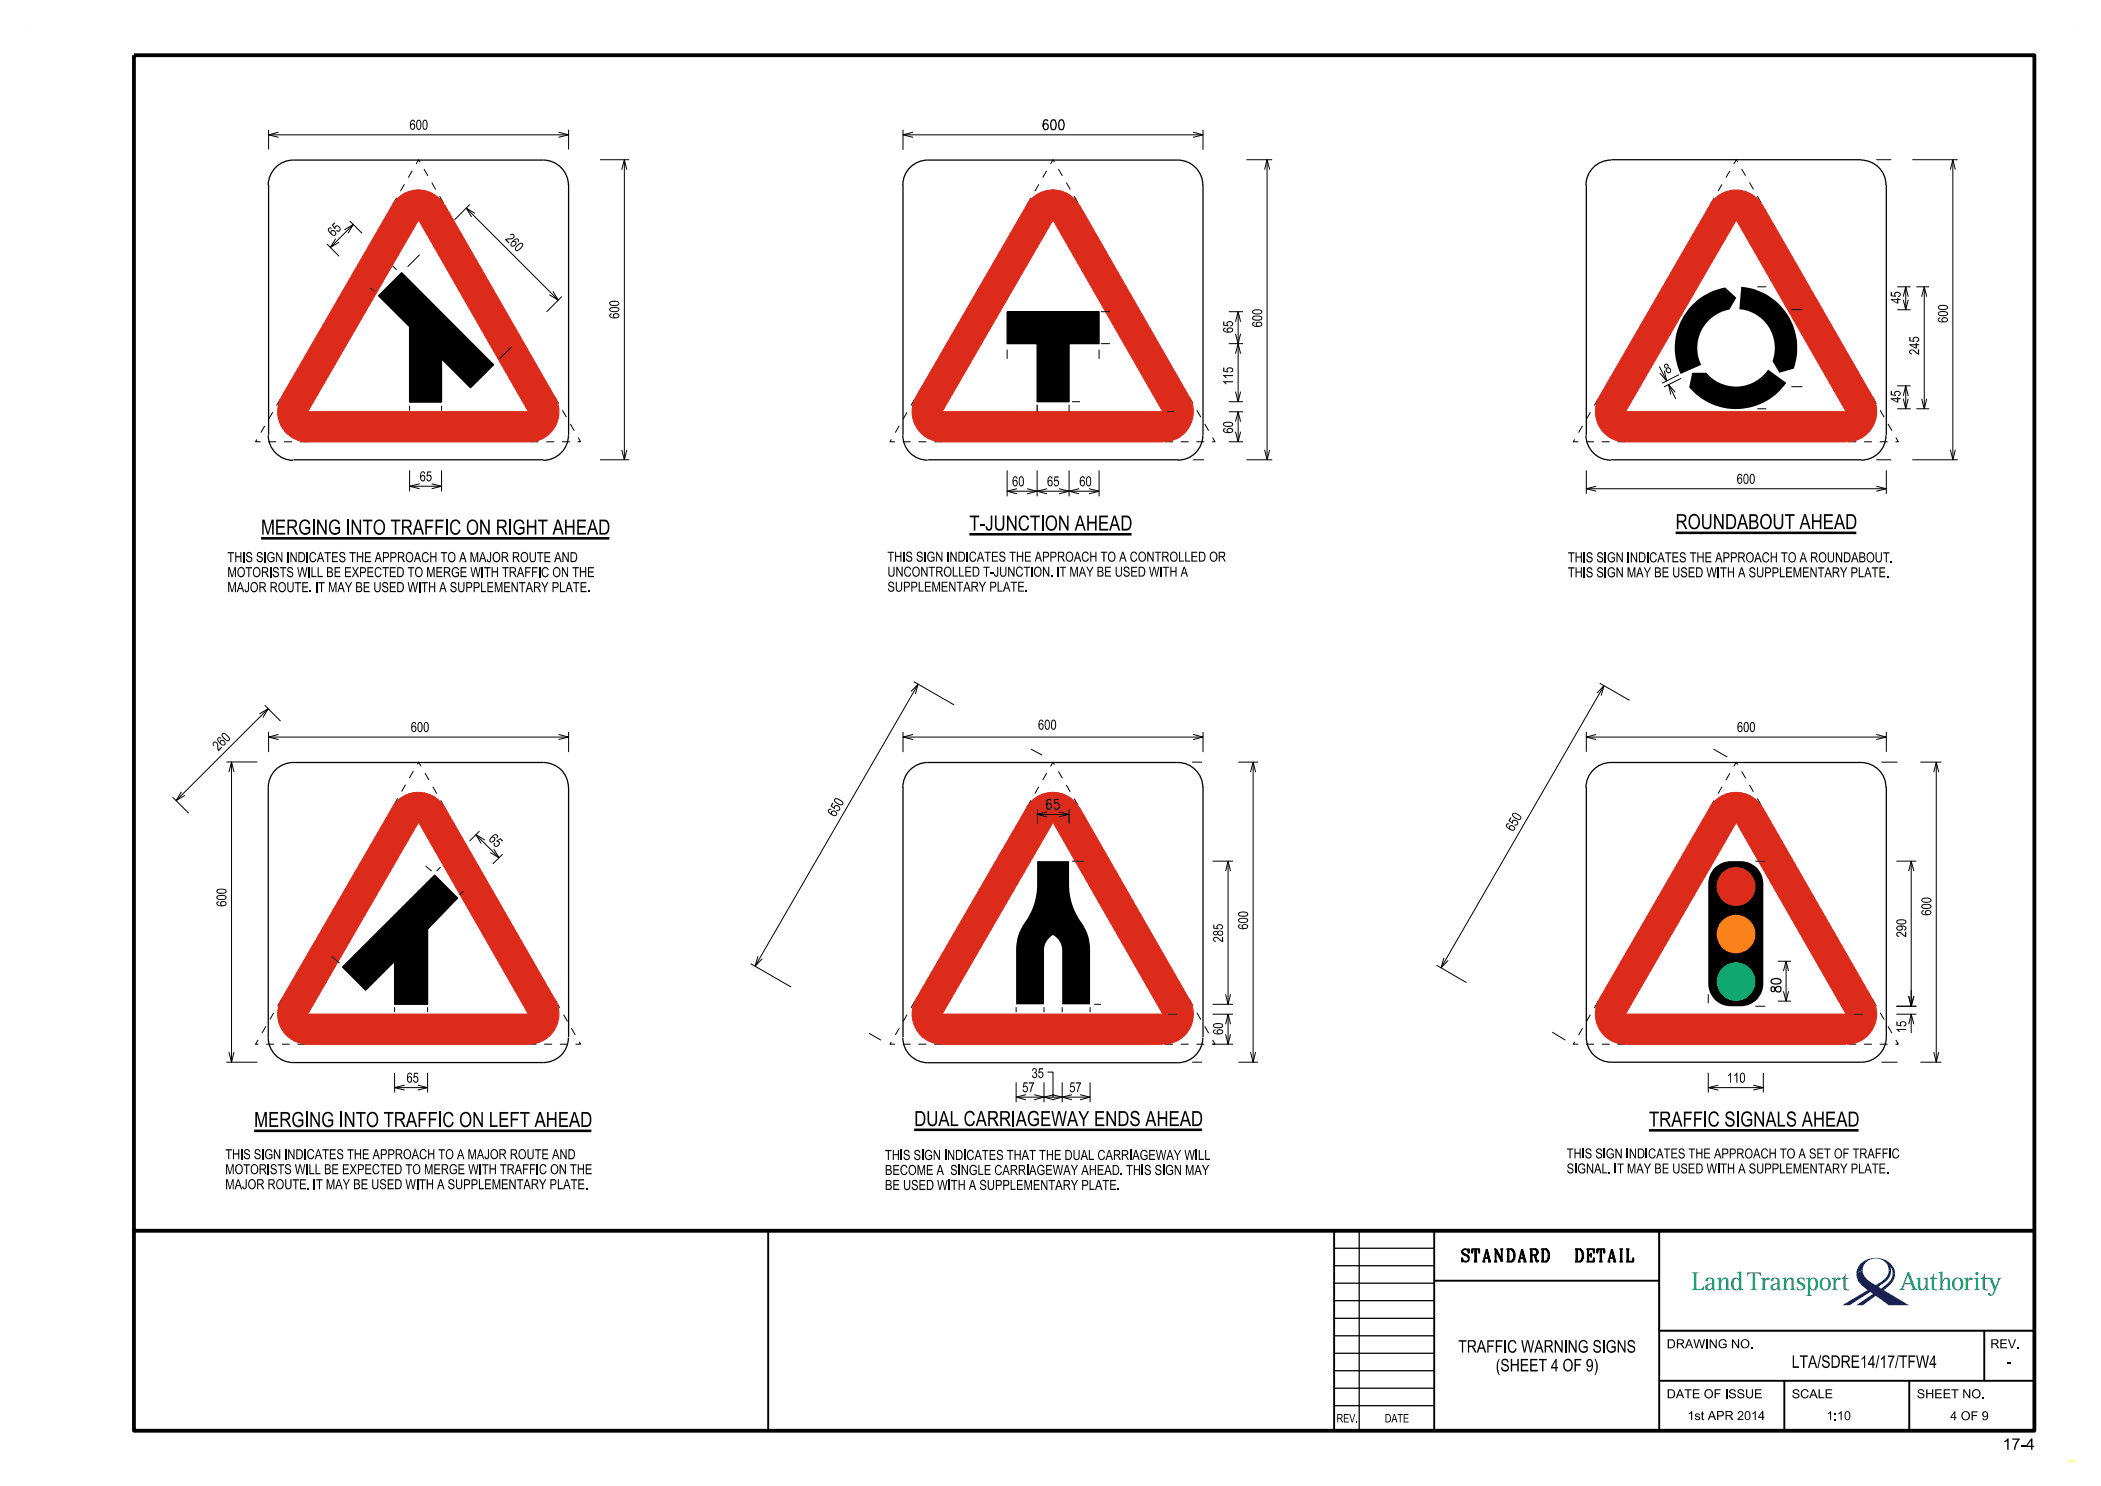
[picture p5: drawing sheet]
<svg xmlns="http://www.w3.org/2000/svg" width="420mm" height="297mm" viewBox="0 0 420 297" stroke-linecap="round" stroke-linejoin="round" font-family="sans-serif">
<g fill="#dc2a1b">
<path d="M342.7 39.9l-.9 1.1-22 38.3a6 6 0 0 0 5.1 9h44.2a6 6 0 0 0 5.2-9l-22.1-38.3a6 6 0 0 0-9.5-1.1zM347.1 43.9l22 38.4h-44.2z" fill-rule="evenodd"/>
<path d="M79.4 39.7l-.9 1.2-22.2 38.4a6 6 0 0 0 5.2 9h44.2a6 6 0 0 0 5.2-9l-22-38.4a6 6 0 0 0-9.5-1.2zM83.7 43.9l22 38.4h-44.2z" fill-rule="evenodd"/>
<path d="M206.3 39.7l-1 1.2-22.2 38.4a6 6 0 0 0 5.2 9h44.2a6 6 0 0 0 5.2-9l-22-38.4a6 6 0 0 0-9.4-1.2zM210.5 43.9l22 38.4h-44.2z" fill-rule="evenodd"/>
<path d="M79.4 160.1l-.9 1.2-22.2 38.4a6 6 0 0 0 5.2 9h44.2a6 6 0 0 0 5.2-9l-22-38.4a6 6 0 0 0-9.5-1.2zM83.7 164.3l22 38.4h-44.2z" fill-rule="evenodd"/>
<path d="M206.3 160.1l-1 1.2-22.2 38.4a6 6 0 0 0 5.2 9h44.2a6 6 0 0 0 5.2-9l-22-38.4a6 6 0 0 0-9.4-1.2zM210.5 164.3l22 38.4h-44.2z" fill-rule="evenodd"/>
<path d="M342.8 160.1l-.9 1.2-22.2 38.4a6 6 0 0 0 5.2 9h44.2a6 6 0 0 0 5.2-9l-22-38.4a6 6 0 0 0-9.5-1.2zM347.1 164.3l22 38.4h-44.2z" fill-rule="evenodd"/>
<circle cx="347" cy="177.2" r="4"/>
</g>
<circle cx="347" cy="196.2" r="4" fill="#00a659"/>
<circle cx="347" cy="186.7" r="4" fill="#ff7e00"/>
<path d="M26.8 11h379.9v275h-379.9zM26.8 246h379.9" fill="none" stroke="#000" stroke-width=".76" stroke-linecap="butt"/>
<path d="M153.6 246v40M266.7 246v40M286.7 256h45M286.7 246v40M331.7 246v40M331.7 266h75M331.7 276h75M356.7 276v10M381.7 276v10M396.7 266v10" fill="none" stroke="#000" stroke-width=".38"/>
<path d="M5 5h.1M414.9 5h.1M5 292h.1M415 292h-1.9" fill="none" stroke="#ff0" stroke-width=".2"/>
<path d="M266.7 260h20M266.7 256.5h20M266.7 253h20M266.7 249.5h20M271.7 246v40M331.7 246h75v20h-75zM266.7 277.5h20M266.7 274h20M266.7 270.5h20M266.7 267h20M266.7 263.5h20M266.7 280.9h20" fill="none" stroke="#000" stroke-width=".25"/>
<g fill="#008c95">
<path d="M338.2 254.3h1.4l-.3 .1-.2 .3v2.8l.1 .1h.9l.2-.1 .2-.4h.1v.7h-2.4l.4-.3v-2.8l-.1-.3z" fill-rule="evenodd"/>
<path d="M341 255.6l-.1 .3 .2 .2 .3-.1 .2-.5h.3l.3 .2 .1 .8-.6 .1a.71 .71 0 0 0-.8 .5 .71 .71 0 0 0 .5 .9 .71 .71 0 0 0 .9-.5l.2 .4 .6-.1-.4-.2-.1-1.9-.5-.4-.6 .1zM341.5 256.9l.8-.2v.5l-.2 .4-.5 .1-.2-.2-.1-.4z" fill-rule="evenodd"/>
<path d="M343.2 255.5l.8-.2v.7l.5-.6h.8l.2 .5v1.7l.4 .2h-1.2l.4-.3v-1.6l-.2-.3h-.3l-.3 .3-.3 .6v1l.4 .3h-1.2l.4-.2v-1.8z" fill-rule="evenodd"/>
<path d="M347.3 254.3l.8-.2v3.4l.4 .3-.8 .1-.1-.4-.1 .3-.4 .1a1.35 1.35 0 0 1-.8-2.2l.3-.3 .5-.1 .6 .5v-1.2zM346.9 255.6l-.3 .5v1.2a.51 .51 0 0 0 .7 .4 .51 .51 0 0 0 .3-.7l-.1-1.2-.3-.3z" fill-rule="evenodd"/>
<path d="M349.3 254.3h2.7v.7h-.1l-.3-.4-.8-.1v2.9l.2 .3 .4 .1h-1.6l.4-.1 .2-.2v-3l-.8 .1-.2 .4h-.1z" fill-rule="evenodd"/>
<path d="M352 255.5l.8-.2v.6l.5-.5h.4l-.1 .4-.5-.1-.3 .5v1.4l.4 .2h-1.2l.4-.2v-1.9z" fill-rule="evenodd"/>
<path d="M354.2 255.5l.9-.2 .5 .3 .1 2 .4 .2-.5 .1-.3-.4-.4 .4h-.5l-.4-.4a.92 .92 0 0 1 1.1-1h.2v-.6l-.2-.4h-.5l-.3 .6a.28 .28 0 0 1-.3-.2 .28 .28 0 0 1 .2-.4zM354.6 256.8l-.2 .3 .1 .4 .1 .2 .5-.1 .2-.4v-.5z" fill-rule="evenodd"/>
<path d="M356.3 255.5l.8-.2v.7l.3-.4 .3-.2h.7l.2 .5v1.6l.4 .3h-1.2l.3-.3v-1.7l-.1-.2h-.4l-.2 .3-.3 .6v1l.4 .3h-1.2l.4-.2v-1.9z" fill-rule="evenodd"/>
<path d="M359.3 255.7l.6-.4 .8 .1 .1 .6-.6-.5h-.4l-.2 .3 .2 .4 .8 .4 .3 .3v.5l-.4 .4-.4 .1-.9-.1v-.6l.6 .5h.4l.3-.3-.2-.4-1-.6z" fill-rule="evenodd"/>
<path d="M361 255.5l.4 .3v2.9l-.4 .3h1.3l-.5-.4v-1.1l.3 .3 .3 .1a1.35 1.35 0 0 0 .8-2.2l-.6-.4-.4 .1-.3 .3-.1-.4zM362.1 255.7l.1-.1a.79 .79 0 0 1 .8 1.1l-.2 .8a.52 .52 0 0 1-.7 .1 .52 .52 0 0 1-.2-.6v-.9z" fill-rule="evenodd"/>
<path d="M364.2 255.5l.7-.2a1.15 1.15 0 0 1 1.1 1.3h-.5l-.1-.8a.65 .65 0 0 0-.9-.1 .65 .65 0 0 0-.3 .8v.1h-.4l.1-.6z" fill-rule="evenodd"/>
<path d="M363.8 256.6h.4l.2 .8a.64 .64 0 0 0 .8 .2 .64 .64 0 0 0 .3-.8v-.2h.5l-.1 .6-.2 .4a1.11 1.11 0 0 1-1.3 .2 1.11 1.11 0 0 1-.6-1.2z" fill-rule="evenodd"/>
<path d="M366.1 255.5l.9-.2v.6l.2-.4 .4-.2a.29 .29 0 0 1 .3 .5 .28 .28 0 0 1-.5-.1l-.3 .2-.1 .5v1.2l.4 .2h-1.3l.4-.2v-1.9z" fill-rule="evenodd"/>
<path d="M368.8 254.6h.1v.8h.6v.2h-.6v1.8l.2 .3h.5v.2h-.6a.59 .59 0 0 1-.5-.8v-1.5h-.3v-.2l.5-.2z" fill-rule="evenodd"/>
<path d="M381.4 254.2l-1.2 3.2-.6 .4h1.2l-.4-.2 .3-.9h1.4l.3 .9-.4 .2h1.4l-.6-.6-1.2-3zM381.4 254.8l.6 1.7h-1.2z" fill-rule="evenodd"/>
<path d="M383 255.5l.9-.2v1.9l.2 .4h.3l.4-.3 .2-.6-.1-1-.4-.2 .8-.2v2.1l.5 .4-.8 .1v-.6l-.6 .6-.7-.1-.3-.6v-1.4z" fill-rule="evenodd"/>
<path d="M386.5 254.6h.1v.8h.7v.2h-.7v1.9l.3 .2h.4l-.1 .2-.7-.1-.3-.3v-1.9h-.4v-.2l.5-.2z" fill-rule="evenodd"/>
<path d="M387.5 254.3l.8-.2v1.9l.6-.6 .4-.1 .4 .2 .1 2.1 .4 .2h-1.3l.5-.3v-1.6l-.2-.3h-.3l-.3 .3-.3 .6v1.1l.4 .2h-1.2l.4-.2v-3z" fill-rule="evenodd"/>
<path d="M390.2 256.6h.5l.1 .8a.64 .64 0 0 0 .9 .2 .64 .64 0 0 0 .3-.8v-.2h.5l-.1 .6-.3 .4a1.11 1.11 0 0 1-1.3 .2 1.11 1.11 0 0 1-.6-1.2z" fill-rule="evenodd"/>
<path d="M390.6 255.7l.2-.3 .5-.1a1.15 1.15 0 0 1 1.2 1.3h-.5l-.2-.8a.62 .62 0 0 0-.7-.2 .62 .62 0 0 0-.4 .7v.3h-.5l.1-.6z" fill-rule="evenodd"/>
<path d="M392.6 255.5l.8-.2v.6l.2-.4 .5-.2a.27 .27 0 0 1 .2 .5 .27 .27 0 0 1-.5-.1l-.2 .2-.2 .5v1.2l.4 .2h-1.2l.4-.2v-1.9z" fill-rule="evenodd"/>
<path d="M394.6 255.5l.8-.2v2.3l.4 .2h-1.2l.4-.3v-1.7z" fill-rule="evenodd"/>
<path d="M396.6 254.6h.2v.8h1.2v.2h-1.2v1.9l.3 .2h.3l-.1 .2-.8-.2-.2-2.1h-.4v-.2l.6-.2z" fill-rule="evenodd"/>
<path d="M397.4 255.4l1.1 .1a.27 .27 0 0 0-.2 .2 .27 .27 0 0 0 .1 .3l.5 1.2 .6-1.5-.3-.3h1l-.5 .4-1.2 2.9-.4 .3-.5-.1-.2-.2 .1-.3a.28 .28 0 0 1 .3 .1 .28 .28 0 0 1 .1 .2l.4-.1 .3-.8-.8-2.1-.4-.1z" fill-rule="evenodd"/>
<circle cx="395.2" cy="254.5" r=".31"/>
</g>
<g fill="#171c8f">
<path d="M371.1 254.6l1.3-.7a3.6 3.6 0 0 0 2.7 2.9l.4-.3a3.4 3.4 0 0 0 2.1-2.6l.4 .2a3.7 3.7 0 0 1-2.2 2.9l-.3 .2 .5 .3 .8-.5a3 3 0 0 0 1.5-2.4h.5a4 4 0 0 1-2.2 3.2l5 3.1h-4l-2.6-1.9-2.6 1.9h-1.3l3.3-2.3-.5-.4-4.2 2.7h-1.4l5-3.1-.2-.2a3.8 3.8 0 0 1-2-3z" fill-rule="evenodd"/>
<path d="M372.1 252.4a4.3 4.3 0 0 1 6.6 1.4l.1 .8h-.5l-.1-.8-.3-.6 .1 .9-.4-.2a2.63 2.63 0 0 0-2.6-2.4 2.63 2.63 0 0 0-2.6 2.4l-1.3 .7 .3-1.3z" fill-rule="evenodd"/>
</g>
<g fill="none" stroke="#000" stroke-width=".25">
<path d="M53.6 37a5.1 5.1 0 0 1 5-5h50a5.1 5.1 0 0 1 5 5M53.7 36.9v50M113.7 36.9v50M180.5 37a5 5 0 0 1 5-5h49.9a5.1 5.1 0 0 1 5.1 5M180.5 36.9v50M240.5 36.9v50M317.1 36.9v50M322.1 32a5.1 5.1 0 0 0-5.1 5M322.1 31.9h50M372 32a5 5 0 0 1 5 5M377.1 36.9v50M75.7 59.1l4.6-4.6 18.4 18.4-4.6 4.6-5.8-5.8v8.6h-6.4v-15z"/>
<path d="M201.3 62.3h18.4v6.4h-6v11.6h-6.4v-11.6h-6zM201.3 62.3h18.4M53.6 87a5.1 5.1 0 0 0 5 5M58.7 91.9h50M81.9 80.3h6.4M113.6 87a5.1 5.1 0 0 1-5 5M180.5 87a4.9 4.9 0 0 0 5 5M185.5 91.9h50M207.3 80.9v1.4M240.5 87a5 5 0 0 1-5.1 5M317 87a5 5 0 0 0 5.1 5M322.1 91.9h50"/>
<path d="M377 87a4.9 4.9 0 0 1-5 5M113.6 157.4a5 5 0 0 0-5-5h-50a5 5 0 0 0-5 5v50a5 5 0 0 0 5 5h50a5 5 0 0 0 5-5M113.7 157.3v50M180.5 157.4a5 5 0 0 1 5-5h49.9a5.1 5.1 0 0 1 5.1 5M180.5 157.3v50M240.5 157.3v50M317 157.4a5.1 5.1 0 0 1 5.1-5h49.9a5 5 0 0 1 5 5M317.1 157.3v50a5 5 0 0 0 5 5h50a5.1 5.1 0 0 0 5-5v-50M68.5 193.3l18.4-18.4 4.6 4.6-6 6.2v15h-6.6v-8.6l-5.8 5.8zM354.1 197.3a.58 .58 0 0 0 .2 .9l.5-.3a.65 .65 0 0 1 .4-.7 .65 .65 0 0 1 .8 .4 .58 .58 0 0 1-.4 .7 .58 .58 0 0 1-.7-.5l-.1-.3a.41 .41 0 0 0-.7-.2zM354.1 195.8a1.79 1.79 0 0 1 1.9 0v.4a.9 .9 0 0 1-1.1 .5l-.8-.3zM78.9 200.7h6.6"/>
<path d="M180.5 207.4a5 5 0 0 0 5 5h49.9a5.1 5.1 0 0 0 5.1-5"/>
<circle cx="347" cy="177.2" r="4"/>
<circle cx="347" cy="196.2" r="4"/>
<circle cx="347" cy="186.7" r="4"/>
</g>
<g fill="none" stroke="#dc2a1b" stroke-width=".25">
<path d="M78.4 41a6 6 0 0 1 10.4 0M78.5 40.9l-22.2 38.4a6 6 0 0 0 5.2 9M83.7 43.9l22 38.4h-44.2zM88.9 40.9l22 38.4a6 6 0 0 1-5.2 9M205.2 41a6 6 0 0 1 10.5 0M205.3 40.9l-22.2 38.4M210.5 43.9l22 38.4h-44.2zM215.7 40.9l22 38.4M341.8 41a6 6 0 0 1 10.4 0M341.9 40.9l-22.2 38.4M347.1 43.9l22 38.4h-44.2zM352.3 40.9l22 38.4"/>
<path d="M183.2 79.3a6 6 0 0 0 5.1 9M237.7 79.3a6 6 0 0 1-5.1 9M319.8 79.3a6 6 0 0 0 5.1 9M374.3 79.3a6 6 0 0 1-5.2 9M61.5 88.3h44.2M188.3 88.3h44.2M324.9 88.3h44.2M78.4 161.4a6 6 0 0 1 10.4 0M78.5 161.3l-22.2 38.4M83.7 164.3l22 38.4h-44.2zM88.9 161.3l22 38.4M205.2 161.4a6 6 0 0 1 10.5 0"/>
<path d="M205.3 161.3l-22.2 38.4M210.5 164.3l22 38.4h-44.2zM215.7 161.3l22 38.4M341.8 161.4a6 6 0 0 1 10.4 0M341.9 161.3l-22.2 38.4M347.1 164.3l22 38.4h-44.2zM352.3 161.3l22 38.4M56.3 199.7a6 6 0 0 0 5.2 9M110.9 199.7a6 6 0 0 1-5.2 9M183.2 199.7a6 6 0 0 0 5.1 9M237.7 199.7a6 6 0 0 1-5.1 9M319.8 199.7a6 6 0 0 0 5.1 9"/>
<path d="M374.3 199.7a6 6 0 0 1-5.2 9M61.5 208.7h44.2M188.3 208.7h44.2M324.9 208.7h44.2"/>
</g>
<g fill="none" stroke="#000" stroke-width=".2" stroke-dasharray="1.6 1.6" stroke-linecap="butt">
<path d="M78.5 40.9l5.2-9 5.2 9M205.3 40.9l5.2-9 5.2 9M341.9 40.9l5.2-9 5.2 9M110.9 79.3l5.2 9h-10.4M237.7 79.3l5.2 9h-10.4M374.3 79.3l5.2 9h-10.4M61.5 88.3h-10.4l5.2-9M188.3 88.3h-10.4l5.2-9M324.9 88.3h-10.4l5.2-9M88.9 161.3l-5.2-9-5.2 9M205.3 161.3l5.2-9 5.2 9M341.9 161.3l5.2-9 5.2 9"/>
<path d="M56.3 199.7l-5.2 9h10.4M237.7 199.7l5.2 9h-10.4M374.3 199.7l5.2 9h-10.4M105.7 208.7h10.4l-5.2-9M188.3 208.7h-10.4l5.2-9M324.9 208.7h-10.4l5.2-9"/>
</g>
<g fill="none" stroke="#000" stroke-width=".2">
<path d="M53.7 25.9v4M53.7 26.9h60M55.7 26.4l-2 .5 2 .5M111.7 26.4l2 .5-2 .5M113.7 25.9v4M119.9 31.9h5.9M124.3 33.9l.5-2 .5 2M124.8 31.9v60M180.5 26.9h60M180.5 25.9v4M182.5 26.4l-2 .5 2 .5M238.5 26.4l2 .5-2 .5"/>
<path d="M240.5 25.9v4M249.2 31.9h5.1M252.8 33.9l.5-2 .5 2M253.3 31.9v60M375.1 31.9h3M382.3 31.9h9.1M389.9 33.9l.5-2 .5 2M390.4 31.9v60M65.3 48.8l2.5 2.4M67.1 47.7l-1.1 1.8 1.8-1.1M68.9 45.9l1.7-1-1 1.7M69.9 44.2l2.5 2.4"/>
<path d="M70.6 44.9l-4.6 4.6M74.1 57.5l.8 .8M78.5 53.1l.8 .8M83.9 50.9l-2.4 2.4M93.2 41.6l18.4 18.4M93.9 40.9l-3 3M95 42.6l-1.8-1 1.1 1.8M110.5 58.2l1.1 1.8-1.8-1.1M112.3 59.3l-3 3M351.3 57.3h1.8M379.3 57.3h2.7M380.5 59.3l.5-2 .5 2"/>
<path d="M380.5 59.9l.5 2 .5-2M381 57.3v4.6M383.1 57.3h2.6M384.1 59.3l.6-2 .5 2M384.7 57.3v24.4M102.3 69.3l-2.4 2.4M201.3 69.9v1.8M219.7 69.9v1.8M220.1 62.3h1.8M220.1 68.7h1.8M245.6 62.3h2.9M245.6 68.7h2.9"/>
<path d="M247 70.7l.5-2 .5 2M247 64.3l.5-2 .5 2M247 78.3l.5 2 .5-2M247 66.7l.5 2 .5-2M247.5 62.3v18M331.7 73.3l1.5 2.8M332.7 74.1l.5 2-1.4-1.5M333.6 76.9l1.4 2.8M334.9 78.4l-1.3-1.5 .4 2M335.6 74.9l-3.3 1.7M336.1 75.6l-3.5 1.7M358.1 61.9h2.2"/>
<path d="M358.1 77.3h2.2M379.3 61.9h2.7M379.3 77.1h2.7M380.5 79.1l.5-2 .5 2M380.5 79.7l.5 2 .5-2M381 77.1v4.6M384.1 79.7l.6 2 .5-2M81.9 81.1v1M81.9 94v4.2M81.9 97.2h6.4M83.9 96.7l-2 .5 2 .5M86.3 96.7l2 .5-2 .5"/>
<path d="M88.3 81.1v1M88.3 94v4.2M119.9 91.9h5.9M124.3 89.9l.5 2 .5-2M201.3 94v5.2M201.3 98.2h18.4M203.3 97.7l-2 .5 2 .5M205.3 97.7l2 .5-2 .5M207.3 94v5.2M209.3 97.7l-2 .5 2 .5M211.7 97.7l2 .5-2 .5M213.7 80.9v1.4"/>
<path d="M213.7 94v5.2M214.3 80.3h1.6M215.7 97.7l-2 .5 2 .5M217.7 97.7l2 .5-2 .5M219.7 94v5.2M233.3 82.3h1.4M238.5 91.9h2.2M245.6 82.3h2.9M245.6 80.3h2.9M245.6 88.3h2.9M247 84.3l.5-2 .5 2M247 86.3l.5 2 .5-2"/>
<path d="M247.5 82.3v6M249.2 91.9h5.1M252.8 89.9l.5 2 .5-2M317.1 94v4.7M317.1 97.7h60M319.1 97.2l-2 .5 2 .5M351.3 81.7h1.8M375.1 97.2l2 .5-2 .5M375.1 91.9h3M377.1 94v4.7M379.3 81.7h2.7M382.3 91.9h9.1"/>
<path d="M383.1 81.7h2.6M389.9 89.9l.5 2 .5-2M182.1 138.2l1.5-1.5-.6 2M182.7 136.2l8 4.7M183.6 136.7l-32.6 56.4M319.2 138.5l1.4-1.4-.5 1.9M319.8 136.6l6 3.4M320.6 137.1l-32.5 56.3M34.5 159.3l3.2 3.2M36.3 158.3l-1.1 1.7 1.8-1M45.3 152.3h6.1M45.8 154.3l.5-2 .5 2"/>
<path d="M46.3 152.3v60M51.9 142.7l1.7-1.1-1 1.8M52.9 140.9l3.2 3.2M53.6 141.6l-18.4 18.4M53.7 146.3v4M53.7 147.3h60M55.7 146.8l-2 .5 2 .5M111.7 146.8l2 .5-2 .5M113.7 146.3v4M180.5 146.3v4M180.5 147.3h60M182.5 146.8l-2 .5 2 .5"/>
<path d="M206.1 149.7l2.2 1.2M238.3 152.3h2M238.5 146.8l2 .5-2 .5M240.5 146.3v4M247.5 152.3h4M250 154.3l.5-2 .5 2M250.5 152.3v60M317.1 146.3v4M317.1 147.3h60M319.1 146.8l-2 .5 2 .5M342.5 149.7l2.8 1.6M375.1 146.8l2 .5-2 .5"/>
<path d="M376.1 152.3h3.2M377.1 146.3v4M383.9 152.3h4.2M386.6 154.3l.5-2 .5 2M387.1 152.3v60M85.1 173.1l1.2 1M88.1 173.3l-.8 .8M92.7 178.1l-.8 .8M95.1 166.8l4.7 4.6M95.8 166.1l-1.9 2M96.9 167.9l-1.8-1.1 1.1 1.8M98.7 169.7l1.1 1.7-1.8-1"/>
<path d="M100.5 170.7l-2 2M207.3 161.7v2.9M207.3 162.8h6.4M209.3 162.3l-2 .5 2 .5M211.7 162.3l2 .5-2 .5M213.7 161.7v2.9M214.3 172.1h2.4M242.4 172.1h4.1M245 174.1l.5-2 .5 2M245.5 172.1v28.6M350.9 172.1h2M379.1 172.1h4"/>
<path d="M381.6 174.1l.5-2 .5 2M382.1 172.1v29M66.3 191.1l1.6 1.4M150.1 192.6l8.1 4.7M151.5 191.1l-.5 2 1.4-1.5M245 198.7l.5 2 .5-2M287.2 192.9l6 3.5M288.6 191.4l-.5 2 1.4-1.5M341.5 198.7v1.8M355.4 192.1h2.6M356.5 194.1l.5-2 .5 2M356.5 198.1l.5 2 .5-2"/>
<path d="M357 192.1v8M381.6 199.1l.5 2 .5-2M45.3 212.3h6.1M45.8 210.3l.5 2 .5-2M78.9 201.3v1M78.9 214.4v4M78.9 217.4h6.6M80.9 216.9l-2 .5 2 .5M83.5 216.9l2 .5-2 .5M85.5 201.3v1M85.5 214.4v4M173.7 206.5l2.4 1.4"/>
<path d="M203.1 201.3v1M203.1 216.3v4M203.1 219.3h14.8M205.1 218.8l-2 .5 2 .5M206.7 218.8l2 .5-2 .5M208.7 201.3v1M208.7 216.3v4M209.4 214.3h1.1v4.9M210.3 218.8l2 .5-2 .5M210.7 218.8l-2 .5 2 .5M212.3 201.3v1M212.3 216.3v4"/>
<path d="M214.3 218.8l-2 .5 2 .5M215.9 218.8l2 .5-2 .5M217.9 201.3v1M217.9 216.3v4M218.7 200.7h1.4M233.5 202.7h1.8M238.3 212.3h2M242.4 202.7h4.1M242.4 200.7h4.1M242.4 208.7h4.1M245 206.7l.5 2 .5-2M245 204.7l.5-2 .5 2"/>
<path d="M245.5 202.7v6M247.5 212.3h4M250 210.3l.5 2 .5-2M310.3 206.3l2.6 1.6M341.5 214.4v4M341.5 217.4h11M343.5 216.9l-2 .5 2 .5M350.5 216.9l2 .5-2 .5M350.9 201.1h2M352.5 214.4v4M355.4 200.1h2.6M370.7 202.7h1.8"/>
<path d="M376.1 212.3h3.2M379.1 202.7h4M379.1 201.1h4M381.6 204.7l.5-2 .5 2M382.1 202.7v3.8M383.9 212.3h4.2M386.6 210.3l.5 2 .5-2"/>
</g>
<g fill="#000">
<path d="M348.1 57.3a12.3 12.3 0 0 1 10.5 16.4l-2.9 .8-1.4-2.3a7.8 7.8 0 0 0-6.6-10.4z" fill-rule="evenodd"/>
<path d="M378 58.4h.2v.6l.5 .1a.64 .64 0 0 1 .3-.8 .64 .64 0 0 1 .9 .2l.1 .2a.51 .51 0 0 1-.6 .7v-.2l.3-.1a.4 .4 0 0 0-.4-.6 .4 .4 0 0 0-.3 .7v.1l-1-.1z" fill-rule="evenodd"/>
<path d="M378 59.8v.1l1.2 .8h.3v-.7h.4v-.2h-.4v-.2h-.3v.2zM378.4 60h.8v.5z" fill-rule="evenodd"/>
<path d="M121.9 62.8l-.1 .3a1.27 1.27 0 0 0 2 .1 .63 .63 0 0 0-.6-.6 .63 .63 0 0 0-.6 .7l.2 .2a.47 .47 0 0 1-.6-.1 .47 .47 0 0 1-.1-.5l.2-.1v-.2zM122.8 63a.44 .44 0 0 1 .5-.2 .44 .44 0 0 1 .3 .4 .46 .46 0 0 1-.5 .2 .46 .46 0 0 1-.3-.4z" fill-rule="evenodd"/>
<path d="M121.9 61.6a.49 .49 0 0 0 0 .5 .49 .49 0 0 0 .5 .3 .93 .93 0 0 0 1.4-.7 1.66 1.66 0 0 0-1.9-.1zM122 61.8a1.4 1.4 0 0 1 1.6 .1 1.24 1.24 0 0 1-1.6 0z" fill-rule="evenodd"/>
<path d="M121.8 60.4a.6 .6 0 0 0 .2 .6 .6 .6 0 0 0 .6 .2l.6-.1a.52 .52 0 0 0 .6-.4 .52 .52 0 0 0-.6-.6h-.7zM122 60.5a1.77 1.77 0 0 1 1.6 0v.1a1.24 1.24 0 0 1-1.6 0z" fill-rule="evenodd"/>
<path d="M201.3 62.3h18.4v6.4h-6v11.6h-6.4v-11.6h-6z" fill-rule="evenodd"/>
<path d="M244.6 65.6l-.1 .3a1.28 1.28 0 0 0 2 .2 .63 .63 0 0 0-.7-.7 .63 .63 0 0 0-.5 .7l.2 .2a.46 .46 0 0 1-.6 0 .46 .46 0 0 1-.1-.6l.2-.1v-.1zM245.5 65.7a.43 .43 0 0 1 .6-.1 .43 .43 0 0 1 .2 .5 .42 .42 0 0 1-.6 .2 .42 .42 0 0 1-.2-.6z" fill-rule="evenodd"/>
<path d="M244.5 73.5h.3v.6l.5 .1a.63 .63 0 0 1 .3-.8 .63 .63 0 0 1 .8 .2l.1 .5-.5 .4v-.2l.3-.2a.42 .42 0 0 0-.5-.5 .42 .42 0 0 0-.2 .7l-.1 .1-1-.1z" fill-rule="evenodd"/>
<path d="M244.5 64.3h.3v.6l.5 .1a.59 .59 0 0 1 .6-.8 .59 .59 0 0 1 .4 1l-.3 .1v-.3a.35 .35 0 0 0 .3-.4 .35 .35 0 0 0-.4-.2l-.5 .2 .1 .6-1-.2z" fill-rule="evenodd"/>
<path d="M244.5 76.2h2v.2h-1.6l.3 .4h-.2z" fill-rule="evenodd"/>
<path d="M244.5 75h2v.2h-1.6l.3 .4h-.2z" fill-rule="evenodd"/>
<path d="M250.4 64.4l-.1 .4a1.19 1.19 0 0 0 1.8 .4 .54 .54 0 0 0 .1-.8 .54 .54 0 0 0-.7-.1 .43 .43 0 0 0-.5 .3 .43 .43 0 0 0 .3 .6 .47 .47 0 0 1-.5-.1 .47 .47 0 0 1-.2-.5l.2-.1v-.2zM251.3 64.7a.45 .45 0 0 1 .5-.2 .45 .45 0 0 1 .3 .5 .49 .49 0 0 1-.5 .1 .49 .49 0 0 1-.3-.4z" fill-rule="evenodd"/>
<path d="M250.4 63.3a.48 .48 0 0 0 0 .5 .48 .48 0 0 0 .5 .3 1.05 1.05 0 0 0 1.4-.5 1.21 1.21 0 0 0-1.4-.5zM250.5 63.5a1.34 1.34 0 0 1 1.6 .1v.1a1.41 1.41 0 0 1-1.6-.1z" fill-rule="evenodd"/>
<path d="M250.4 62a.48 .48 0 0 0 0 .6 .48 .48 0 0 0 .5 .2 .95 .95 0 0 0 1.4-.6 1.66 1.66 0 0 0-1.9-.2zM250.5 62.2a1.37 1.37 0 0 1 1.6 .1v.2a1.41 1.41 0 0 1-1.6-.2z" fill-rule="evenodd"/>
<path d="M338.5 60.7a12.3 12.3 0 0 1 6.4-3.2l2.2 2-1.4 2.4a7.8 7.8 0 0 0-5.6 11l-4.1 1.9a12.3 12.3 0 0 1 2.5-14.1z" fill-rule="evenodd"/>
<path d="M338.3 74.5h2.8a7.8 7.8 0 0 0 12.3-.6l3.7 2.6a12.2 12.2 0 0 1-19.4 .9z" fill-rule="evenodd"/>
<path d="M378 78.2h.2v.6l.5 .1a.63 .63 0 0 1 .3-.8 .63 .63 0 0 1 .9 .3l.1 .3a.49 .49 0 0 1-.6 .5v-.3l.3-.1a.4 .4 0 0 0-.4-.5 .4 .4 0 0 0-.3 .6v.2l-1-.1z" fill-rule="evenodd"/>
<path d="M378 79.6v.2l1.2 .7h.3v-.7h.4v-.2h-.4v-.2h-.3v.2zM378.4 79.8h.8v.5z" fill-rule="evenodd"/>
<path d="M381.7 67.4h.2v.6l.5 .1a.63 .63 0 0 1 .4-.8 .63 .63 0 0 1 .8 .3l.1 .3-.2 .3-.4 .2v-.2a.35 .35 0 0 0 .4-.4 .35 .35 0 0 0-.5-.3l-.4 .2 .1 .6-1-.1z" fill-rule="evenodd"/>
<path d="M381.8 70a1.35 1.35 0 0 1 1.6 .6v-.8h.2v1.1l-.5-.3a.85 .85 0 0 0-1.2-.4v.3l.3 .2v.1a.51 .51 0 0 1-.5-.2 .51 .51 0 0 1 .1-.6z" fill-rule="evenodd"/>
<path d="M381.7 68.8v.2l1.2 .7h.3v-.7h.4v-.2h-.4v-.2h-.3v.2zM382.1 69h.8v.5z" fill-rule="evenodd"/>
<path d="M387.5 63.6l-.1 .4a1.45 1.45 0 0 0 2 .1 .62 .62 0 0 0-.6-.7 .62 .62 0 0 0-.6 .7l.1 .2a.47 .47 0 0 1-.5-.1 .47 .47 0 0 1-.1-.5l.2-.1v-.2zM388.3 63.8a.42 .42 0 0 1 .6-.3 .42 .42 0 0 1 .2 .6 .45 .45 0 0 1-.5 .1 .45 .45 0 0 1-.3-.4z" fill-rule="evenodd"/>
<path d="M387.5 62.4a.48 .48 0 0 0 0 .6 .48 .48 0 0 0 .5 .2 1.09 1.09 0 0 0 1.4-.5 1.41 1.41 0 0 0-1.9-.3zM387.6 62.6a1.4 1.4 0 0 1 1.6 .1 1.24 1.24 0 0 1-1.6 0z" fill-rule="evenodd"/>
<path d="M387.5 61.1a.48 .48 0 0 0 0 .6 .48 .48 0 0 0 .5 .2 1.09 1.09 0 0 0 1.4-.4 1.41 1.41 0 0 0-1.9-.4zM387.6 61.3a1.43 1.43 0 0 1 1.6 .2 1.24 1.24 0 0 1-1.6 0z" fill-rule="evenodd"/>
<path d="M75.7 59.1l4.6-4.6 18.4 18.4-4.6 4.6-5.8-5.8v8.6h-6.4v-15z" fill-rule="evenodd"/>
<path d="M244.6 85.7l-.1 .3a1.17 1.17 0 0 0 1.6 .5 .55 .55 0 0 0 .4-.7 .55 .55 0 0 0-.8-.3 .45 .45 0 0 0-.5 .4 .45 .45 0 0 0 .3 .5 .47 .47 0 0 1-.6-.1 .47 .47 0 0 1-.1-.5h.2v-.3zM245.5 85.8a.41 .41 0 0 1 .6-.1 .41 .41 0 0 1 .1 .6 .41 .41 0 0 1-.5 0 .41 .41 0 0 1-.2-.5z" fill-rule="evenodd"/>
<path d="M244.6 84.5a.49 .49 0 0 0 0 .6 .49 .49 0 0 0 .5 .2 .93 .93 0 0 0 1.4-.7 1.66 1.66 0 0 0-1.9-.1zM244.7 84.7a1.38 1.38 0 0 1 1.6 .1 1.2 1.2 0 0 1-1.6 0z" fill-rule="evenodd"/>
<path d="M43.4 179.1a.54 .54 0 0 0 0 .6 .54 .54 0 0 0 .7 .2h.5a.54 .54 0 0 0 .7-.6 .54 .54 0 0 0-.8-.4zM43.5 179.2a1.74 1.74 0 0 1 1.6 0v.2a1.2 1.2 0 0 1-1.6 0z" fill-rule="evenodd"/>
<path d="M43.4 177.8a.54 .54 0 0 0 0 .7 .54 .54 0 0 0 .7 .1h.5a.54 .54 0 0 0 .7-.6 .54 .54 0 0 0-.8-.4zM43.5 178a1.31 1.31 0 0 1 1.6 .1v.2a1.78 1.78 0 0 1-1.6 0z" fill-rule="evenodd"/>
<path d="M207.3 172.1h6.4v4.7a13.7 13.7 0 0 0 3 8.4 9.1 9.1 0 0 1 1.2 4.6v10.9h-5.6v-10.8a3.5 3.5 0 0 0-1.8-3 3.6 3.6 0 0 0-1.8 3v10.8h-5.6v-10.9a10.1 10.1 0 0 1 2.4-6.4 12.9 12.9 0 0 0 1.8-6.6z" fill-rule="evenodd"/>
<path d="M43.4 180.3l-.1 .3a1.28 1.28 0 0 0 2 .1 .62 .62 0 0 0-.7-.6 .62 .62 0 0 0-.6 .7l.2 .1a.46 .46 0 0 1-.5 0 .46 .46 0 0 1-.1-.5l.2-.1-.1-.2zM44.3 180.4a.43 .43 0 0 1 .5-.1 .43 .43 0 0 1 .2 .5 .42 .42 0 0 1-.5 .1 .42 .42 0 0 1-.2-.5z" fill-rule="evenodd"/>
<path d="M68.5 193.3l18.4-18.4 4.6 4.6-6 6.2v15h-6.6v-8.6l-5.8 5.8z" fill-rule="evenodd"/>
<path d="M242.6 186.2a.48 .48 0 0 0 .1 .7 .48 .48 0 0 0 .7-.2 .57 .57 0 0 0 .9 .2 .57 .57 0 0 0 0-.9 .57 .57 0 0 0-.9 .3l-.3-.2zM242.7 186.5a.3 .3 0 0 1 .6 0 .3 .3 0 0 1-.6 0zM243.6 186.5a.38 .38 0 0 1 .7 0 .38 .38 0 0 1-.7 0z" fill-rule="evenodd"/>
<path d="M242.5 184.8h.2v.6l.6 .1a.61 .61 0 0 1 .6-.8 .61 .61 0 0 1 .5 .9l-.4 .2-.1-.2 .3-.1a.4 .4 0 0 0-.4-.6 .4 .4 0 0 0-.2 .7v.1l-1.1-.1z" fill-rule="evenodd"/>
<path d="M242.6 187.4a1.42 1.42 0 0 1 1.7 .6v-.7h.2v1l-.4-.2a1.25 1.25 0 0 0-1.3-.6l-.1 .4 .4 .2v.1h-.3l-.3-.3z" fill-rule="evenodd"/>
<path d="M247.6 184.9l-.1 .2a1.19 1.19 0 0 0 1.8 .5 .59 .59 0 0 0-.1-.9 .59 .59 0 0 0-.8 .1l-.2 .3 .3 .4a.46 .46 0 0 1-.6 0 .46 .46 0 0 1-.1-.5l.2-.1v-.2zM248.5 185a.43 .43 0 0 1 .6-.2 .43 .43 0 0 1 .2 .5 .42 .42 0 0 1-.6 .2 .42 .42 0 0 1-.2-.5z" fill-rule="evenodd"/>
<path d="M247.6 183.6a.54 .54 0 0 0 0 .7 .54 .54 0 0 0 .7 .2h.5a.54 .54 0 0 0 .7-.6 .54 .54 0 0 0-.8-.5zM247.7 183.8a1.31 1.31 0 0 1 1.6 .1 1.14 1.14 0 0 1-1.6 .2z" fill-rule="evenodd"/>
<path d="M247.6 182.4a.48 .48 0 0 0 0 .6 .48 .48 0 0 0 .5 .2 1 1 0 0 0 1.4-.5 1.27 1.27 0 0 0-1.6-.4zM247.7 182.6a1.31 1.31 0 0 1 1.6 .1v.1a1.41 1.41 0 0 1-1.6-.1z" fill-rule="evenodd"/>
<path d="M342.8 173.4a4.6 4.6 0 0 0-1.3 3.2v20a4.5 4.5 0 0 0 4.5 4.5h2a4.5 4.5 0 0 0 4.5-4.5v-20a4.5 4.5 0 0 0-4.5-4.5h-2a4.5 4.5 0 0 0-3.2 1.3zM343 177.2a4 4 0 0 1 8 0 4 4 0 0 1-8 0zM343 196.2a4 4 0 0 1 8 0 4 4 0 0 1-8 0zM343 186.7a4 4 0 0 1 8 0 4 4 0 0 1-8 0z" fill-rule="evenodd"/>
<path d="M379.2 183.9a.49 .49 0 0 0-.1 .6 .49 .49 0 0 0 .6 .2 1.06 1.06 0 0 0 1.4-.4 1.29 1.29 0 0 0-1.6-.5zM379.3 184.1a1.34 1.34 0 0 1 1.6 .2v.1a1.41 1.41 0 0 1-1.6-.1z" fill-rule="evenodd"/>
<path d="M379.2 185.2a.6 .6 0 0 0 .5 .8 .6 .6 0 0 0 .6-.7l-.1-.1a.43 .43 0 0 1 .5 0 .43 .43 0 0 1 .1 .5l-.2 .1v.2a.5 .5 0 0 0 .5-.6 .5 .5 0 0 0-.6-.4h-.9zM379.3 185.4a.46 .46 0 0 1 .5-.2 .46 .46 0 0 1 .4 .4 .46 .46 0 0 1-.6 .2 .46 .46 0 0 1-.3-.4z" fill-rule="evenodd"/>
<path d="M379.2 186.4a1.39 1.39 0 0 1 1.6 .6v-.8h.3v1.1l-.6-.3a.87 .87 0 0 0-1.2-.4v.3l.4 .1v.3l-.5-.2a.51 .51 0 0 1 0-.7z" fill-rule="evenodd"/>
<path d="M384.3 182a.54 .54 0 0 0-.2 .7 .54 .54 0 0 0 .7 .2h.6a.56 .56 0 0 0 .7-.6 .56 .56 0 0 0-.9-.4 .43 .43 0 0 0-.4 .3 .43 .43 0 0 0 .3 .5 .45 .45 0 0 1-.6 0 .45 .45 0 0 1-.1-.5l.2-.1v-.2zM385 182.3a.43 .43 0 0 1 .6-.2 .43 .43 0 0 1 .2 .5 .47 .47 0 0 1-.5 .1 .47 .47 0 0 1-.3-.4z" fill-rule="evenodd"/>
<path d="M384.2 180.8a.54 .54 0 0 0 0 .7 .54 .54 0 0 0 .7 .2h.5a.54 .54 0 0 0 .7-.6 .54 .54 0 0 0-.8-.4zM384.3 181a1.34 1.34 0 0 1 1.6 .1 1.24 1.24 0 0 1-1.6 .2z" fill-rule="evenodd"/>
<path d="M384.2 179.6a.48 .48 0 0 0-.1 .6 .48 .48 0 0 0 .6 .2 1.08 1.08 0 0 0 1.4-.5 1.4 1.4 0 0 0-1.9-.3zM384.3 179.8a1.37 1.37 0 0 1 1.6 .1 1.2 1.2 0 0 1-1.6 0z" fill-rule="evenodd"/>
<path d="M242.6 205.9l-.1 .3a1.16 1.16 0 0 0 1.6 .5 .55 .55 0 0 0 .4-.8 .55 .55 0 0 0-.8-.2 .44 .44 0 0 0-.5 .3 .44 .44 0 0 0 .3 .5 .46 .46 0 0 1-.6 0 .46 .46 0 0 1-.1-.5l.2-.1v-.2zM243.5 206a.43 .43 0 0 1 .6-.1 .43 .43 0 0 1 .2 .5 .42 .42 0 0 1-.6 .1 .42 .42 0 0 1-.2-.5z" fill-rule="evenodd"/>
<path d="M242.5 204.7a.6 .6 0 0 0 .2 .7 .6 .6 0 0 0 .6 .1h.6a.54 .54 0 0 0 .6-.6 .54 .54 0 0 0-.8-.4h-.7zM242.7 204.9a1.77 1.77 0 0 1 1.6 0v.1a1.24 1.24 0 0 1-1.6 0z" fill-rule="evenodd"/>
<path d="M379.1 204.2h.2v.6l.6 .1a.63 .63 0 0 1 .3-.8 .63 .63 0 0 1 .8 .2l.1 .3-.1 .4-.5 .2v-.2a.35 .35 0 0 0 .4-.4 .35 .35 0 0 0-.5-.3l-.4 .2 .1 .6-1-.1z" fill-rule="evenodd"/>
<path d="M379.1 205.7h2v.1h-1.6l.3 .5h-.2z" fill-rule="evenodd"/>
</g>
<path d="M52.2 107.6h69.6M193.8 106.8h32.4M335 106.5h36.1M50.8 226h67.4M182.7 225.8h57.6M329.6 225.9h41.9" fill="none" stroke="#000" stroke-width=".51"/>
<g font-size="3">
<text x="52.2" y="106.9">MERGING INTO TRAFFIC ON RIGHT AHEAD</text>
<text x="193.8" y="106">T-JUNCTION AHEAD</text>
<text x="334.9" y="105.8">ROUNDABOUT AHEAD</text>
<text x="50.8" y="225.3">MERGING INTO TRAFFIC ON LEFT AHEAD</text>
<text x="182.8" y="225.1">DUAL CARRIAGEWAY ENDS AHEAD</text>
<text x="329.6" y="225.2">TRAFFIC SIGNALS AHEAD</text>
</g>
<g font-size="2.5">
<text x="292.3" y="252.2">STANDARD</text>
<text x="313.9" y="252.2">DETAIL</text>
<text x="291.5" y="270.3">TRAFFIC WARNING SIGNS</text>
<text x="299" y="274.1">(SHEET 4 OF 9)</text>
<text x="358.2" y="273.4">LTA/SDRE14/17/TFW4</text>
<text x="401.2" y="273.4">-</text>
</g>
<text font-size="2.3" x="400.3" y="289.8">17-4</text>
<g font-size="2">
<text x="81.9" y="25.9">600</text>
<text x="208.5" y="25.9">600</text>
<text x="66.6" y="47.4" transform="rotate(-45 66.6 47.4)">65</text>
<text x="100.9" y="47.8" transform="rotate(45 100.9 47.8)">260</text>
<text x="333.2" y="74.8" transform="rotate(-26 333.2 74.8)">8</text>
<text x="83.9" y="96.2">65</text>
<text x="202.3" y="97.2">60</text>
<text x="209.3" y="97.2">65</text>
<text x="215.8" y="97.2">60</text>
<text x="347.2" y="96.7">600</text>
<text x="45.5" y="112.4">THIS SIGN INDICATES THE APPROACH TO A MAJOR ROUTE AND</text>
<text x="177.4" y="112.3">THIS SIGN INDICATES THE APPROACH TO A CONTROLLED OR</text>
<text x="313.4" y="112.4">THIS SIGN INDICATES THE APPROACH TO A ROUNDABOUT.</text>
<text x="45.5" y="118.3">MAJOR ROUTE. IT MAY BE USED WITH A SUPPLEMENTARY PLATE.</text>
<text x="45.5" y="115.4">MOTORISTS WILL BE EXPECTED TO MERGE WITH TRAFFIC ON THE</text>
<text x="177.4" y="118.3">SUPPLEMENTARY PLATE.</text>
<text x="177.4" y="115.3">UNCONTROLLED T-JUNCTION. IT MAY BE USED WITH A</text>
<text x="313.4" y="115.4">THIS SIGN MAY BE USED WITH A SUPPLEMENTARY PLATE.</text>
<text x="82.1" y="146.3">600</text>
<text x="207.5" y="145.8">600</text>
<text x="347.2" y="146.3">600</text>
<text x="43.6" y="150.2" transform="rotate(-45 43.6 150.2)">260</text>
<text x="209.2" y="161.8">65</text>
<text x="97.5" y="167.8" transform="rotate(45 97.5 167.8)">65</text>
<text x="167" y="163.4" transform="rotate(-60 167 163.4)">650</text>
<text x="302.5" y="166.3" transform="rotate(-60 302.5 166.3)">650</text>
<text x="206.2" y="215.5">35</text>
<text x="81.3" y="216.4">65</text>
<text x="204.3" y="218.3">57</text>
<text x="213.7" y="218.3">57</text>
<text x="345.2" y="216.4">110</text>
<text x="45" y="231.7">THIS SIGN INDICATES THE APPROACH TO A MAJOR ROUTE AND</text>
<text x="176.9" y="231.8">THIS SIGN INDICATES THAT THE DUAL CARRIAGEWAY WILL</text>
<text x="313.2" y="231.5">THIS SIGN INDICATES THE APPROACH TO A SET OF TRAFFIC</text>
<text x="45" y="237.7">MAJOR ROUTE. IT MAY BE USED WITH A SUPPLEMENTARY PLATE.</text>
<text x="45" y="234.7">MOTORISTS WILL BE EXPECTED TO MERGE WITH TRAFFIC ON THE</text>
<text x="176.9" y="237.8">BE USED WITH A SUPPLEMENTARY PLATE.</text>
<text x="176.9" y="234.8">BECOME A SINGLE CARRIAGEWAY AHEAD. THIS SIGN MAY</text>
<text x="313.2" y="234.5">SIGNAL. IT MAY BE USED WITH A SUPPLEMENTARY PLATE.</text>
</g>
<g font-size="1.8">
<text x="333.2" y="269.5">DRAWING NO.</text>
<text x="397.9" y="269.5">REV.</text>
<text x="333.2" y="279.5">DATE OF ISSUE</text>
<text x="358.2" y="279.5">SCALE</text>
<text x="383.2" y="279.5">SHEET NO.</text>
<text x="337.3" y="283.8">1st APR 2014</text>
<text x="365.1" y="283.8">1:10</text>
<text x="389.9" y="283.9">4 OF 9</text>
</g>
<g font-size="1.7">
<text x="267.2" y="284.3">REV.</text>
<text x="276.8" y="284.3">DATE</text>
</g>
</svg>
